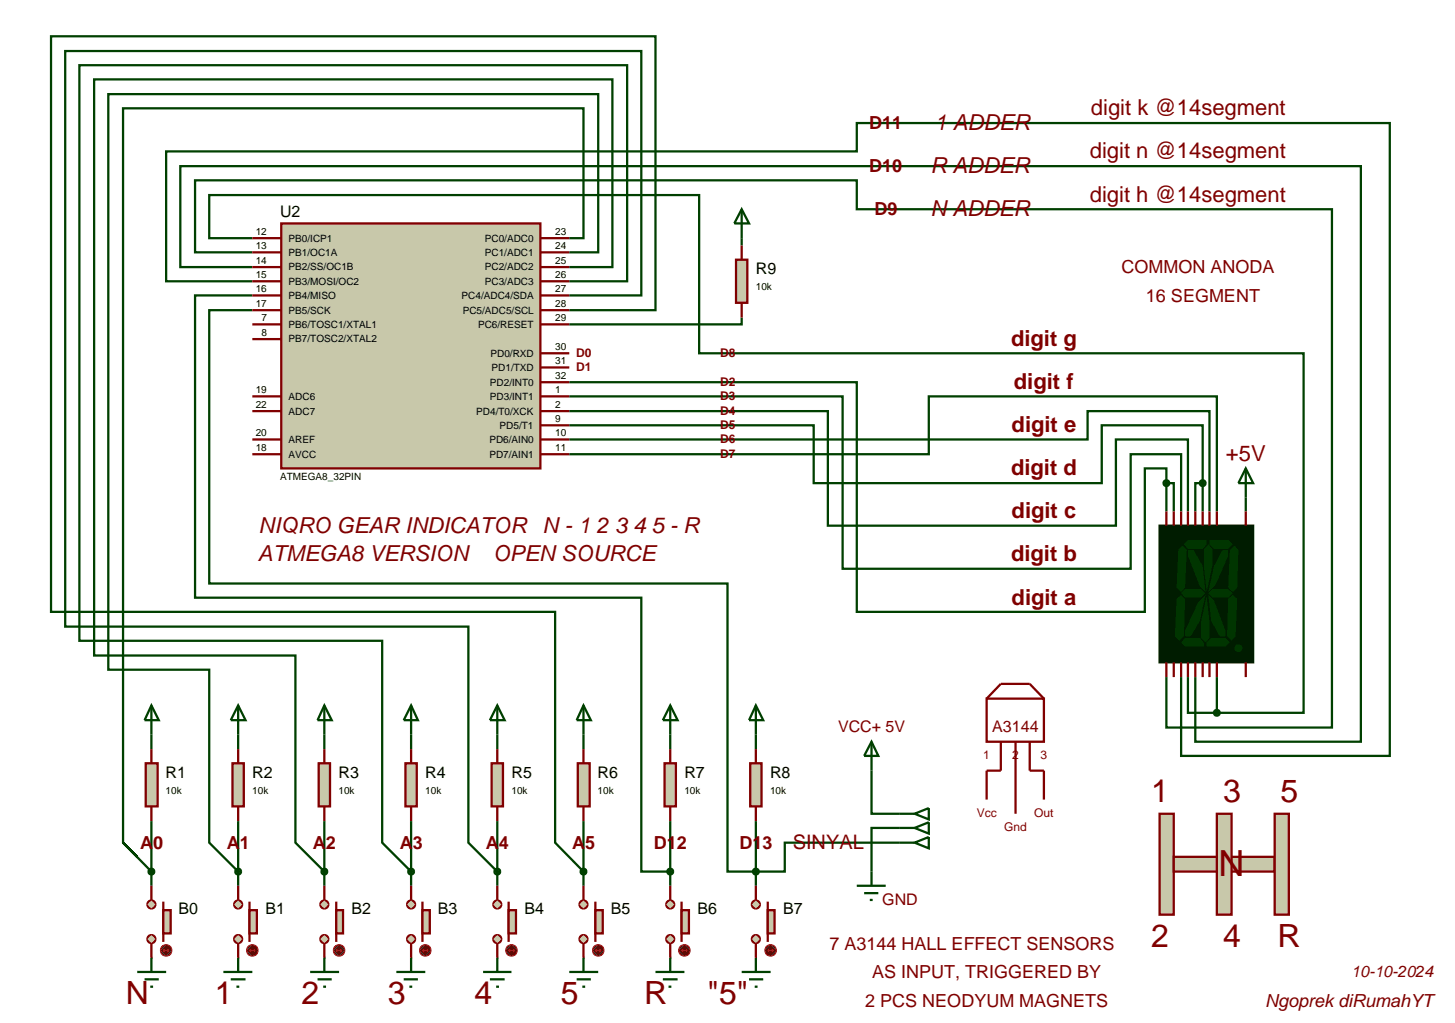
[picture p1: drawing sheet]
<svg xmlns="http://www.w3.org/2000/svg" width="257mm" height="180mm" viewBox="0 0 257 180" stroke-linecap="round" stroke-linejoin="round" font-family="sans-serif">
<g fill="none" stroke="#004000" stroke-width=".4">
<path d="M44.5 44.5h-10.1v-12.7h116.7v5.1h83.8v91.4h-29.2v-8.9M44.5 47.1h-12.7v-17.8h208.2v101.5h-29.2v-11.4M44.5 49.6h-15.2v-22.9h121.8v-5h94v111.6h-36.8v-13.9M44.5 42h-7.6v-7.6h86.4v27.9h106.6v63.4h-15.3M44.5 52.1h-10.1v53.3h78.7v48.3h5.1M44.5 54.7h-7.6v48.2h91.4v50.8h10.1v-5.1h20.3M100.4 42h2.5v-22.9h-81.2v129.5l5 5.1M100.4 44.5h5.1v-27.9h-86.4v101.5h17.8v30.5l5.1 5.1M100.4 47.1h7.6v-33.1h-91.4v101.6h35.5v33l5.1 5.1M100.4 49.6h10.2v-38.1h-96.6v101.5h53.4v35.6l5.1 5.1M100.4 52.1h12.7v-43.1h-101.6v101.5h71.1v38.1l5.1 5.1M100.4 54.7h15.2v-48.3h-106.6v101.5h88.9v40.7l5 5.1"/>
<path d="M130.8 56v1.2h-30.4M130.8 42v1.3M100.4 67.4h50.7v40.5h50.8v-25.3h3.8v2.6M100.4 69.9h48.2v30.4h50.8v-20.2h8.9v10.1M100.4 72.5h45.6v20.2h50.8v-15.2h12.7v12.7M100.4 75h43.1v10.2h50.8v-10.2h17.8v10.2M100.4 77.5h91.4v-5h21.5v17.7M100.4 80.1h63.4v-10.2h50.8v20.3M205.7 85.2h1.3v5M205.7 85.2v5M212.1 85.2h-1.3v5M212.1 85.2v5"/>
<path d="M219.7 87.7v2.5M209.5 119.4v6.3h5.1M214.6 119.4v6.3M26.7 129.5v2.6M42 129.5v2.6M57.2 129.5v2.6M72.5 129.5v2.6M87.7 129.5v2.6M102.9 129.5v2.6M118.2 129.5v2.6M133.3 129.5v2.6M153.7 135.9v7.6h5"/>
<path d="M26.7 144.8v11.4M42 144.8v11.4M57.2 144.8v11.4M72.5 144.8v11.4M87.7 144.8v11.4M102.9 144.8v11.4M118.2 144.8v11.4M133.3 144.8v11.4M158.7 146h-5v7.7"/>
</g>
<path d="M25.7 134.6h2.1v7.6h-2.1z" fill="#c8c8aa" stroke="#800000" stroke-width=".4"/>
<path d="M26.7 132.1v2.5M26.7 142.2v2.6" fill="none" stroke="#800000" stroke-width=".4"/>
<path d="M41 134.6h2v7.6h-2z" fill="#c8c8aa" stroke="#800000" stroke-width=".4"/>
<path d="M42 132.1v2.5M42 142.2v2.6" fill="none" stroke="#800000" stroke-width=".4"/>
<path d="M56.2 134.6h2v7.6h-2z" fill="#c8c8aa" stroke="#800000" stroke-width=".4"/>
<path d="M57.2 132.1v2.5M57.2 142.2v2.6" fill="none" stroke="#800000" stroke-width=".4"/>
<path d="M71.5 134.6h2v7.6h-2z" fill="#c8c8aa" stroke="#800000" stroke-width=".4"/>
<path d="M72.5 132.1v2.5M72.5 142.2v2.6" fill="none" stroke="#800000" stroke-width=".4"/>
<path d="M86.7 134.6h2v7.6h-2z" fill="#c8c8aa" stroke="#800000" stroke-width=".4"/>
<path d="M87.7 132.1v2.5M87.7 142.2v2.6" fill="none" stroke="#800000" stroke-width=".4"/>
<path d="M101.9 134.6h2.1v7.6h-2.1z" fill="#c8c8aa" stroke="#800000" stroke-width=".4"/>
<path d="M102.9 132.1v2.5M102.9 142.2v2.6" fill="none" stroke="#800000" stroke-width=".4"/>
<path d="M117.2 134.6h2v7.6h-2z" fill="#c8c8aa" stroke="#800000" stroke-width=".4"/>
<path d="M118.2 132.1v2.5M118.2 142.2v2.6" fill="none" stroke="#800000" stroke-width=".4"/>
<g fill="#c8c8aa" stroke="#800000" stroke-width=".4">
<path d="M87.2 165.1l.5-.2-.7 .7zM87.7 164.9a.68 .68 0 0 1 .7 .7zM87.7 166.3l.7-.7a.68 .68 0 0 1-.7 .7zM87 165.6l.7 .7a.68 .68 0 0 1-.7-.7z"/>
<path d="M87.2 159l.5-.2-.7 .7zM87.7 158.8a.68 .68 0 0 1 .7 .7zM87.7 160.2l.7-.7a.68 .68 0 0 1-.7 .7zM87 159.5l.7 .7a.68 .68 0 0 1-.7-.7z"/>
</g>
<g fill="#c8c8aa">
<path d="M87 165.6l.7-.7 .7 .7-.7 .7z"/>
<path d="M87 159.5l.7-.7 .7 .7-.7 .7z"/>
</g>
<path d="M89.7 159v7.1" fill="none" stroke="#800000" stroke-width=".4"/>
<path d="M89.7 160.5h1.3v4.1h-1.3z" fill="#c8c8aa" stroke="#800000" stroke-width=".4"/>
<path d="M87.7 156.2v2.5M87.7 166.4v2.5" fill="none" stroke="#800000" stroke-width=".4"/>
<path d="M89.5 166.9l.7-.3-1 1zM90.2 166.6a.94 .94 0 0 1 1 1zM90.2 168.6l1-1a.94 .94 0 0 1-1 1zM89.2 167.6l1 1a.94 .94 0 0 1-1-1z" fill="#400000" stroke="#f00" stroke-width=".2"/>
<path d="M90.2 166.6l1 1-1 1-1-1z" fill="#400000"/>
<path d="M89.7 167.6h1.1M89.7 167.6l.3 .3M90 167.4l-.3 .2M90.5 167.4l.3 .2M90.8 167.6l-.3 .3" fill="none" stroke="#f00" stroke-width=".2"/>
<g fill="#c8c8aa" stroke="#800000" stroke-width=".4">
<path d="M56.7 165.1l.5-.2-.7 .7zM57.2 164.9a.68 .68 0 0 1 .7 .7zM57.2 166.3l.7-.7a.68 .68 0 0 1-.7 .7zM56.5 165.6l.7 .7a.68 .68 0 0 1-.7-.7z"/>
<path d="M56.7 159l.5-.2-.7 .7zM57.2 158.8a.68 .68 0 0 1 .7 .7zM57.2 160.2l.7-.7a.68 .68 0 0 1-.7 .7zM56.5 159.5l.7 .7a.68 .68 0 0 1-.7-.7z"/>
</g>
<g fill="#c8c8aa">
<path d="M56.5 165.6l.7-.7 .7 .7-.7 .7z"/>
<path d="M56.5 159.5l.7-.7 .7 .7-.7 .7z"/>
</g>
<path d="M59.3 159v7.1" fill="none" stroke="#800000" stroke-width=".4"/>
<path d="M59.3 160.5h1.2v4.1h-1.2z" fill="#c8c8aa" stroke="#800000" stroke-width=".4"/>
<path d="M57.2 156.2v2.5M57.2 166.4v2.5" fill="none" stroke="#800000" stroke-width=".4"/>
<path d="M59.1 166.9l.7-.3-1 1zM59.8 166.6a.94 .94 0 0 1 1 1zM60.8 167.6a.94 .94 0 0 1-1 1zM58.8 167.6l1 1a.94 .94 0 0 1-1-1z" fill="#400000" stroke="#f00" stroke-width=".2"/>
<path d="M59.8 166.6l1 1-1 1-1-1z" fill="#400000"/>
<path d="M59.3 167.6h1M59.3 167.6l.2 .3M59.5 167.4l-.2 .2M60 167.4l.3 .2M60.3 167.6l-.3 .3" fill="none" stroke="#f00" stroke-width=".2"/>
<g fill="#c8c8aa" stroke="#800000" stroke-width=".4">
<path d="M102.4 165.1l.5-.2-.7 .7zM102.9 164.9a.68 .68 0 0 1 .7 .7zM102.9 166.3l.7-.7a.68 .68 0 0 1-.7 .7zM102.2 165.6l.7 .7a.68 .68 0 0 1-.7-.7z"/>
<path d="M102.4 159l.5-.2-.7 .7zM102.9 158.8a.68 .68 0 0 1 .7 .7zM102.9 160.2l.7-.7a.68 .68 0 0 1-.7 .7zM102.2 159.5l.7 .7a.68 .68 0 0 1-.7-.7z"/>
</g>
<g fill="#c8c8aa">
<path d="M102.2 165.6l.7-.7 .7 .7-.7 .7z"/>
<path d="M102.2 159.5l.7-.7 .7 .7-.7 .7z"/>
</g>
<path d="M105 159v7.1" fill="none" stroke="#800000" stroke-width=".4"/>
<path d="M105 160.5h1.3v4.1h-1.3z" fill="#c8c8aa" stroke="#800000" stroke-width=".4"/>
<path d="M102.9 156.2v2.5M102.9 166.4v2.5" fill="none" stroke="#800000" stroke-width=".4"/>
<path d="M104.8 166.9l.7-.3-1 1zM105.5 166.6a.94 .94 0 0 1 1 1zM105.5 168.6l1-1a.94 .94 0 0 1-1 1zM104.5 167.6l1 1a.94 .94 0 0 1-1-1z" fill="#400000" stroke="#f00" stroke-width=".2"/>
<path d="M105.5 166.6l1 1-1 1-1-1z" fill="#400000"/>
<path d="M105 167.6h1M105 167.6l.2 .3M105.2 167.4l-.2 .2M105.7 167.4l.3 .2M106 167.6l-.3 .3" fill="none" stroke="#f00" stroke-width=".2"/>
<g fill="#c8c8aa" stroke="#800000" stroke-width=".4">
<path d="M72 165.1l.5-.2-.7 .7zM72.5 164.9a.68 .68 0 0 1 .7 .7zM72.5 166.3l.7-.7a.68 .68 0 0 1-.7 .7zM71.8 165.6l.7 .7a.68 .68 0 0 1-.7-.7z"/>
<path d="M72 159l.5-.2-.7 .7zM72.5 158.8a.68 .68 0 0 1 .7 .7zM72.5 160.2l.7-.7a.68 .68 0 0 1-.7 .7zM71.8 159.5l.7 .7a.68 .68 0 0 1-.7-.7z"/>
</g>
<g fill="#c8c8aa">
<path d="M72.5 164.9l.7 .7-.7 .7-.7-.7z"/>
<path d="M72.5 158.8l.7 .7-.7 .7-.7-.7z"/>
</g>
<path d="M74.5 159v7.1" fill="none" stroke="#800000" stroke-width=".4"/>
<path d="M74.5 160.5h1.3v4.1h-1.3z" fill="#c8c8aa" stroke="#800000" stroke-width=".4"/>
<path d="M72.5 156.2v2.5M72.5 166.4v2.5" fill="none" stroke="#800000" stroke-width=".4"/>
<path d="M74.3 166.9l.7-.3-1 1zM75 166.6a.94 .94 0 0 1 1 1zM75 168.6l1-1a.94 .94 0 0 1-1 1zM74 167.6l1 1a.94 .94 0 0 1-1-1z" fill="#400000" stroke="#f00" stroke-width=".2"/>
<path d="M75 166.6l1 1-1 1-1-1z" fill="#400000"/>
<path d="M74.5 167.6h1M74.5 167.6l.3 .3M74.8 167.4l-.3 .2M75.3 167.4l.2 .2M75.5 167.6l-.2 .3" fill="none" stroke="#f00" stroke-width=".2"/>
<g fill="#c8c8aa" stroke="#800000" stroke-width=".4">
<path d="M41.5 165.1l.5-.2-.7 .7zM42 164.9a.68 .68 0 0 1 .7 .7zM42 166.3l.7-.7a.68 .68 0 0 1-.7 .7zM41.3 165.6l.7 .7a.68 .68 0 0 1-.7-.7z"/>
<path d="M41.5 159l.5-.2-.7 .7zM42 158.8a.68 .68 0 0 1 .7 .7zM42.7 159.5a.68 .68 0 0 1-.7 .7zM41.3 159.5l.7 .7a.68 .68 0 0 1-.7-.7z"/>
</g>
<g fill="#c8c8aa">
<path d="M41.3 165.6l.7-.7 .7 .7-.7 .7z"/>
<path d="M41.3 159.5l.7-.7 .7 .7-.7 .7z"/>
</g>
<path d="M44 159v7.1" fill="none" stroke="#800000" stroke-width=".4"/>
<path d="M44 160.5h1.3v4.1h-1.3z" fill="#c8c8aa" stroke="#800000" stroke-width=".4"/>
<path d="M42 156.2v2.5M42 166.4v2.5" fill="none" stroke="#800000" stroke-width=".4"/>
<path d="M43.8 166.9l.7-.3-1 1zM44.5 166.6a.94 .94 0 0 1 1 1zM45.5 167.6a.94 .94 0 0 1-1 1zM43.5 167.6l1 1a.94 .94 0 0 1-1-1z" fill="#400000" stroke="#f00" stroke-width=".2"/>
<path d="M43.5 167.6l1-1 1 1-1 1z" fill="#400000"/>
<path d="M44 167.6h1M44 167.6l.3 .3M44.3 167.4l-.3 .2M44.8 167.4l.2 .2M45 167.6l-.2 .3" fill="none" stroke="#f00" stroke-width=".2"/>
<g fill="#c8c8aa" stroke="#800000" stroke-width=".4">
<path d="M117.7 165.1l.5-.2-.7 .7zM118.2 164.9a.68 .68 0 0 1 .7 .7zM118.2 166.3l.7-.7a.68 .68 0 0 1-.7 .7zM117.5 165.6l.7 .7a.68 .68 0 0 1-.7-.7z"/>
<path d="M117.7 159l.5-.2-.7 .7zM118.2 158.8a.68 .68 0 0 1 .7 .7zM118.2 160.2l.7-.7a.68 .68 0 0 1-.7 .7zM117.5 159.5l.7 .7a.68 .68 0 0 1-.7-.7z"/>
</g>
<g fill="#c8c8aa">
<path d="M118.2 164.9l.7 .7-.7 .7-.7-.7z"/>
<path d="M118.2 158.8l.7 .7-.7 .7-.7-.7z"/>
</g>
<path d="M120.2 159v7.1" fill="none" stroke="#800000" stroke-width=".4"/>
<path d="M120.2 160.5h1.3v4.1h-1.3z" fill="#c8c8aa" stroke="#800000" stroke-width=".4"/>
<path d="M118.2 156.2v2.5M118.2 166.4v2.5" fill="none" stroke="#800000" stroke-width=".4"/>
<path d="M120 166.9l.7-.3-1 1zM120.7 166.6a.94 .94 0 0 1 1 1zM120.7 168.6l1-1a.94 .94 0 0 1-1 1zM119.7 167.6l1 1a.94 .94 0 0 1-1-1z" fill="#400000" stroke="#f00" stroke-width=".2"/>
<path d="M120.7 166.6l1 1-1 1-1-1z" fill="#400000"/>
<path d="M120.2 167.6h1M120.2 167.6l.3 .3M120.5 167.4l-.3 .2M121 167.4l.2 .2M121.2 167.6l-.2 .3" fill="none" stroke="#f00" stroke-width=".2"/>
<g fill="none" stroke="#004000" stroke-width=".4">
<path d="M26.7 124.4l1.3 2.6h-2.5zM26.7 124.4v5.1M42 124.4l1.3 2.6h-2.6zM42 124.4v5.1M57.2 124.4l1.3 2.6h-2.5zM57.2 124.4v5.1M72.5 124.4l1.2 2.6h-2.5zM72.5 124.4v5.1M87.7 124.4l1.3 2.6h-2.6zM87.7 124.4v5.1M102.9 124.4l1.3 2.6h-2.5zM102.9 124.4v5.1"/>
<path d="M118.2 124.4l1.3 2.6h-2.6zM118.2 124.4v5.1"/>
</g>
<g fill="#c8c8aa" stroke="#800000" stroke-width=".4">
<path d="M26.2 165.1l.5-.2-.7 .7zM26.7 164.9a.68 .68 0 0 1 .7 .7zM26.7 166.3l.7-.7a.68 .68 0 0 1-.7 .7zM26 165.6l.7 .7a.68 .68 0 0 1-.7-.7z"/>
<path d="M26.2 159l.5-.2-.7 .7zM26.7 158.8a.68 .68 0 0 1 .7 .7zM27.4 159.5a.68 .68 0 0 1-.7 .7zM26 159.5l.7 .7a.68 .68 0 0 1-.7-.7z"/>
</g>
<g fill="#c8c8aa">
<path d="M26 165.6l.7-.7 .7 .7-.7 .7z"/>
<path d="M26 159.5l.7-.7 .7 .7-.7 .7z"/>
</g>
<path d="M28.8 159v7.1" fill="none" stroke="#800000" stroke-width=".4"/>
<path d="M28.8 160.5h1.3v4.1h-1.3z" fill="#c8c8aa" stroke="#800000" stroke-width=".4"/>
<path d="M26.7 156.2v2.5M26.7 166.4v2.5" fill="none" stroke="#800000" stroke-width=".4"/>
<path d="M28.6 166.9l.7-.3-1 1zM29.3 166.6a.94 .94 0 0 1 1 1zM29.3 168.6l1-1a.94 .94 0 0 1-1 1zM28.3 167.6l1 1a.94 .94 0 0 1-1-1z" fill="#400000" stroke="#f00" stroke-width=".2"/>
<path d="M28.3 167.6l1-1 1 1-1 1z" fill="#400000"/>
<path d="M28.8 167.6h1M28.8 167.6l.2 .3M29 167.4l-.2 .2M29.5 167.4l.3 .2M29.8 167.6l-.3 .3" fill="none" stroke="#f00" stroke-width=".2"/>
<g fill="none" stroke="#004000" stroke-width=".4">
<path d="M24.2 171.4h5.1M25.5 172.7h2.5M26.5 174h.5M26.7 168.9v2.5M39.4 171.4h5.1M40.7 172.7h2.6M41.7 174h.5M42 168.9v2.5M54.7 171.4h5.1M56 172.7h2.5M57 174h.5M57.2 168.9v2.5"/>
<path d="M69.9 171.4h5.1M71.2 172.7h2.5M72.2 174h.5M72.5 168.9v2.5M85.2 171.4h5M86.4 172.7h2.6M87.5 174h.5M87.7 168.9v2.5M100.4 171.4h5.1M101.7 172.7h2.5M102.7 174h.5M102.9 168.9v2.5"/>
<path d="M115.6 171.4h5.1M116.9 172.7h2.6M117.9 174h.5M118.2 168.9v2.5"/>
</g>
<path d="M26.3 153.4l.4-.2-.5 .5zM26.7 153.2l.4 .2 .1 .3zM27.2 153.7l-.2 .4-.3 .1zM26.2 153.7l.5 .5-.3-.1z" fill="#004000" stroke="#004000" stroke-width=".4"/>
<path d="M26.2 153.7l.5-.5 .5 .5-.5 .5z" fill="#004000"/>
<path d="M41.6 153.4l.4-.2-.5 .5zM42 153.2l.3 .1 .2 .4zM42.5 153.7l-.2 .4-.3 .1zM41.5 153.7l.5 .5-.3-.1z" fill="#004000" stroke="#004000" stroke-width=".4"/>
<path d="M41.5 153.7l.5-.5 .5 .5-.5 .5z" fill="#004000"/>
<path d="M56.8 153.4l.4-.2-.5 .5zM57.2 153.2l.4 .2 .1 .3zM57.2 154.2l.5-.5-.2 .4zM56.7 153.7l.5 .5-.3-.1z" fill="#004000" stroke="#004000" stroke-width=".4"/>
<path d="M56.7 153.7l.5-.5 .5 .5-.5 .5z" fill="#004000"/>
<path d="M72.1 153.4l.4-.2-.5 .5zM72.5 153.2l.4 .2 .1 .3zM72.5 154.2l.5-.5-.2 .4zM72 153.7l.5 .5-.3-.1z" fill="#004000" stroke="#004000" stroke-width=".4"/>
<path d="M72 153.7l.5-.5 .5 .5-.5 .5z" fill="#004000"/>
<path d="M87.3 153.4l.4-.2-.5 .5zM87.7 153.2l.3 .1 .2 .4zM87.7 154.2l.5-.5-.2 .4zM87.2 153.7l.5 .5-.3-.1z" fill="#004000" stroke="#004000" stroke-width=".4"/>
<path d="M87.2 153.7l.5-.5 .5 .5-.5 .5z" fill="#004000"/>
<path d="M102.6 153.3l.3-.1-.5 .5zM102.9 153.2l.3 .1 .2 .4zM103.4 153.7l-.2 .4-.3 .1zM102.4 153.7l.5 .5-.3-.1z" fill="#004000" stroke="#004000" stroke-width=".4"/>
<path d="M102.9 153.2l.5 .5-.5 .5-.5-.5z" fill="#004000"/>
<path d="M204.5 92.7h16.5v24.1h-16.5z" fill="#001c00" stroke="#001c00" stroke-width=".4"/>
<g fill="#003500">
<path d="M208.5 96.2l.8 .8-.3 6.6-.7 .8-.8-.8 .3-6.6z"/>
<path d="M207.5 105.6l.8-.7 .7 .7-.2 6.6-.8 .8-.8-.8z"/>
<path d="M217.7 96.2l.7 .8-.2 6.6-.8 .8-.8-.8 .3-6.6z"/>
<path d="M216.6 105.6l.8-.7 .8 .7-.3 6.6-.7 .8-.8-.8z"/>
<path d="M208.3 104.6l.7-.7h2.8l.8 .7-.8 .8h-2.8z"/>
<path d="M213.1 104.6l.7-.7h2.8l.8 .7-.8 .8h-2.8z"/>
<path d="M215.6 97h1v1l-2.2 5.1-1.3 1.3 1-4.6z"/>
<path d="M209.5 97h1l1.6 2.8 .5 4.6-1-1-2.1-5.4z"/>
<path d="M213.1 104.9l1 1 2 5.3v1h-1l-1.5-2.7z"/>
<path d="M212.6 104.9l-1 4.6-1.6 2.7h-1v-1l2.3-5z"/>
<path d="M217.7 114.3l.7-.7 .7 .7-.7 .7z"/>
<path d="M209.5 95.2h3.3v.8l-.7 .8h-2.6l-.7-.8z"/>
<path d="M213.3 95.2h3.3l.8 .8-.8 .8h-2.5l-.8-.8z"/>
<path d="M213.6 112.5h2.5l.8 .8-.8 .7h-3.3v-.7z"/>
<path d="M209 112.5h2.6l.7 .8v.7h-3.3l-.7-.7z"/>
<path d="M212.3 96.8l.8-.8 .7 .8v3l-1 4.6-.5-4.6z"/>
<path d="M212.8 105.1l.5 4.6v2.8l-.7 .8-.8-.8v-2.8z"/>
<path d="M217.9 113.8l.5-.2-.7 .7zM218.4 113.6a.68 .68 0 0 1 .7 .7zM218.4 115l.7-.7a.68 .68 0 0 1-.7 .7zM217.7 114.3l.7 .7a.68 .68 0 0 1-.7-.7z"/>
</g>
<g fill="none" stroke="#800000" stroke-width=".4">
<path d="M205.7 90.2v2.5M207 90.2v2.5M208.3 90.2v2.5M209.5 90.2v2.5M210.8 90.2v2.5M212.1 90.2v2.5M213.3 90.2v2.5M214.6 90.2v2.5M219.7 90.2v2.5M205.7 116.8v2.6M207 116.8v2.6M208.3 116.8v2.6"/>
<path d="M209.5 116.8v2.6M210.8 116.8v2.6M212.1 116.8v2.6M213.3 116.8v2.6M214.6 116.8v2.6M219.7 116.8v2.6"/>
</g>
<path d="M205.4 84.8l.3-.1-.5 .5zM205.7 84.7l.4 .2 .1 .3zM205.7 85.7l.5-.5-.1 .3zM205.2 85.2l.5 .5-.3-.1z" fill="#004000" stroke="#004000" stroke-width=".4"/>
<path d="M205.7 84.7l.5 .5-.5 .5-.5-.5z" fill="#004000"/>
<path d="M211.8 84.8l.3-.1-.5 .5zM212.1 84.7l.4 .2 .1 .3zM212.1 85.7l.5-.5-.2 .4zM211.6 85.2l.5 .5-.4-.2z" fill="#004000" stroke="#004000" stroke-width=".4"/>
<path d="M212.1 84.7l.5 .5-.5 .5-.5-.5z" fill="#004000"/>
<g fill="none" stroke="#004000" stroke-width=".4">
<path d="M219.7 82.6l1.3 2.6h-2.6zM219.7 82.6v5.1M153.7 130.8l1.2 2.5h-2.5zM153.7 130.8v5.1M151.1 156.2h5.1M152.4 157.5h2.5M153.4 158.7h.5M153.7 153.7v2.5M158.7 143.5h2.6M158.7 146h2.6M158.7 148.6h2.6M161.3 143.5l2.5-1v2z"/>
<path d="M161.3 146l2.5-1v2zM161.3 148.6l2.5-1v2z"/>
</g>
<path d="M132.3 134.6h2v7.6h-2z" fill="#c8c8aa" stroke="#800000" stroke-width=".4"/>
<path d="M133.3 132.1v2.5M133.3 142.2v2.6" fill="none" stroke="#800000" stroke-width=".4"/>
<g fill="#c8c8aa" stroke="#800000" stroke-width=".4">
<path d="M132.8 165.1l.5-.2-.7 .7zM133.3 164.9a.68 .68 0 0 1 .7 .7zM133.3 166.3l.7-.7a.68 .68 0 0 1-.7 .7zM132.6 165.6l.7 .7a.68 .68 0 0 1-.7-.7z"/>
<path d="M132.8 159l.5-.2-.7 .7zM133.3 158.8a.68 .68 0 0 1 .7 .7zM133.3 160.2l.7-.7a.68 .68 0 0 1-.7 .7zM132.6 159.5l.7 .7a.68 .68 0 0 1-.7-.7z"/>
</g>
<g fill="#c8c8aa">
<path d="M132.6 165.6l.7-.7 .7 .7-.7 .7z"/>
<path d="M132.6 159.5l.7-.7 .7 .7-.7 .7z"/>
</g>
<path d="M135.4 159v7.1" fill="none" stroke="#800000" stroke-width=".4"/>
<path d="M135.4 160.5h1.2v4.1h-1.2z" fill="#c8c8aa" stroke="#800000" stroke-width=".4"/>
<path d="M133.3 156.2v2.5M133.3 166.4v2.5" fill="none" stroke="#800000" stroke-width=".4"/>
<path d="M135.2 166.9l.7-.3-1 1zM135.9 166.6a.94 .94 0 0 1 1 1zM135.9 168.6l1-1a.94 .94 0 0 1-1 1zM134.9 167.6l1 1a.94 .94 0 0 1-1-1z" fill="#400000" stroke="#f00" stroke-width=".2"/>
<path d="M135.9 166.6l1 1-1 1-1-1z" fill="#400000"/>
<path d="M135.4 167.6h1M135.4 167.6l.2 .3M135.6 167.4l-.2 .2M136.1 167.4l.3 .2M136.4 167.6l-.3 .3" fill="none" stroke="#f00" stroke-width=".2"/>
<path d="M133.3 124.4l1.3 2.6h-2.5zM133.3 124.4v5.1M130.8 171.4h5.1M132.1 172.7h2.5M133.1 174h.5M133.3 168.9v2.5" fill="none" stroke="#004000" stroke-width=".4"/>
<g fill="#c8c8aa" stroke="#800000" stroke-width=".4">
<path d="M204.5 143.5h2.5v17.8h-2.5z"/>
<path d="M207 151.1h17.8v2.6h-17.8z"/>
<path d="M214.6 143.5h2.6v17.8h-2.6z"/>
<path d="M224.8 143.5h2.5v17.8h-2.5z"/>
<path d="M129.8 45.8h2v7.6h-2z"/>
</g>
<path d="M130.8 43.3v2.5M130.8 53.4v2.6M174 123.2h10.1v7.6h-10.1zM174 123.2l2.5-2.6h5.1l2.5 2.6M176.5 130.8v5.1h-2.5v5.1M179.1 130.8v12.7M181.6 130.8v5.1h2.5v5.1" fill="none" stroke="#800000" stroke-width=".4"/>
<path d="M130.8 36.9l1.3 2.5h-2.6zM130.8 36.9v5.1" fill="none" stroke="#004000" stroke-width=".4"/>
<path d="M49.6 39.4h45.7v43.2h-45.7z" fill="#c8c8aa" stroke="#800000" stroke-width=".4"/>
<g fill="none" stroke="#800000" stroke-width=".4">
<path d="M44.5 42h5.1M44.5 44.5h5.1M44.5 47.1h5.1M44.5 49.6h5.1M44.5 52.1h5.1M44.5 54.7h5.1M44.5 57.2h5.1M44.5 59.8h5.1M95.3 42h5.1M95.3 44.5h5.1M95.3 47.1h5.1M95.3 49.6h5.1"/>
<path d="M95.3 52.1h5.1M95.3 54.7h5.1M95.3 57.2h5.1M44.5 69.9h5.1M44.5 72.5h5.1M44.5 77.5h5.1M95.3 62.3h5.1M95.3 64.8h5.1M95.3 67.4h5.1M95.3 69.9h5.1M95.3 72.5h5.1M95.3 75h5.1"/>
<path d="M95.3 77.5h5.1M44.5 80.1h5.1M95.3 80.1h5.1"/>
</g>
<path d="M214.2 125.4l.4-.2-.5 .5zM214.6 125.2l.4 .2 .1 .3zM214.6 126.2l.5-.5-.1 .3zM214.1 125.7l.5 .5-.4-.2z" fill="#004000" stroke="#004000" stroke-width=".4"/>
<path d="M214.6 125.2l.5 .5-.5 .5-.5-.5z" fill="#004000"/>
<path d="M117.9 153.3l.3-.1-.5 .5zM118.2 153.2l.3 .1 .2 .4zM118.7 153.7l-.2 .4-.3 .1zM117.7 153.7l.5 .5-.3-.1z" fill="#004000" stroke="#004000" stroke-width=".4"/>
<path d="M118.2 153.2l.5 .5-.5 .5-.5-.5z" fill="#004000"/>
<path d="M133 153.3l.3-.1-.5 .5zM133.3 153.2l.3 .1 .2 .4zM133.3 154.2l.5-.5-.2 .4zM132.8 153.7l.5 .5-.3-.1z" fill="#004000" stroke="#004000" stroke-width=".4"/>
<path d="M133.3 153.2l.5 .5-.5 .5-.5-.5z" fill="#004000"/>
<text font-size="6.3" fill="#800000" x="214.9" y="154.5">N</text>
<g font-size="5.6" fill="#800000">
<text x="203" y="141.5">1</text>
<text x="215.7" y="141.5">3</text>
<text x="225.8" y="141.5">5</text>
<text x="203" y="166.9">2</text>
<text x="215.7" y="166.9">4</text>
<text x="225.3" y="166.9">R</text>
<text x="22.2" y="177">N</text>
<text x="37.9" y="177">1</text>
<text x="53.2" y="177">2</text>
<text x="68.4" y="177">3</text>
<text x="83.7" y="177">4</text>
<text x="98.9" y="177">5</text>
<text x="113.6" y="177">R</text>
<text x="124.8" y="177">&quot;5&quot;</text>
</g>
<g font-size="3.9" fill="#800000">
<text x="164.8" y="22.9">1 ADDER</text>
<text x="192.4" y="20.3">digit k @14segment</text>
<text x="192.2" y="27.9">digit n @14segment</text>
<text x="164.1" y="30.5">R ADDER</text>
<text x="192.2" y="35.6">digit h @14segment</text>
<text x="164.1" y="38.1">N ADDER</text>
<text x="178.3" y="61">digit g</text>
<text x="178.8" y="68.6">digit f</text>
<text x="178.4" y="76.2">digit e</text>
<text x="178.3" y="83.8">digit d</text>
<text x="216.2" y="81.3">+5V</text>
<text x="45.6" y="93.9">NIQRO GEAR INDICATOR N - 1 2 3 4 5 - R</text>
<text x="178.4" y="91.4">digit c</text>
<text x="45.5" y="99">ATMEGA8 VERSION</text>
<text x="86.9" y="99">OPEN SOURCE</text>
<text x="178.3" y="99">digit b</text>
<text x="178.4" y="106.6">digit a</text>
</g>
<text font-size="3.5" fill="#800000" x="139.8" y="149.7">SINYAL</text>
<g font-size="3.2" fill="#800000">
<text x="153.3" y="22.8">D11</text>
<text x="153.3" y="30.4">D10</text>
<text x="154.2" y="38">D9</text>
<text x="197.8" y="48.2">COMMON ANODA</text>
<text x="202.1" y="53.2">16 SEGMENT</text>
<text x="24.7" y="149.7">A0</text>
<text x="40" y="149.7">A1</text>
<text x="55.2" y="149.7">A2</text>
<text x="70.5" y="149.7">A3</text>
<text x="85.7" y="149.7">A4</text>
<text x="100.9" y="149.7">A5</text>
<text x="115.3" y="149.7">D12</text>
<text x="130.4" y="149.7">D13</text>
<text x="146.3" y="167.5">7 A3144 HALL EFFECT SENSORS</text>
<text x="153.8" y="172.5">AS INPUT, TRIGGERED BY</text>
<text x="152.6" y="177.6">2 PCS NEODYUM MAGNETS</text>
<text x="223.1" y="177.6">Ngoprek diRumahYT</text>
</g>
<g font-size="2.8">
<text x="49.4" y="38.3">U2</text>
<text x="133.3" y="48.4">R9</text>
<text x="29.2" y="137.2">R1</text>
<text x="44.5" y="137.2">R2</text>
<text x="59.7" y="137.2">R3</text>
<text x="75" y="137.2">R4</text>
<text x="90.2" y="137.2">R5</text>
<text x="105.4" y="137.2">R6</text>
<text x="120.7" y="137.2">R7</text>
<text x="135.8" y="137.2">R8</text>
<text x="31.5" y="161.3">B0</text>
<text x="46.8" y="161.3">B1</text>
<text x="62" y="161.3">B2</text>
<text x="77.2" y="161.3">B3</text>
<text x="92.5" y="161.3">B4</text>
<text x="107.7" y="161.3">B5</text>
<text x="123" y="161.3">B6</text>
<text x="138.1" y="161.3">B7</text>
</g>
<g font-size="2.8" fill="#800000">
<text x="147.8" y="129.2">VCC+ 5V</text>
<text x="175" y="129.2">A3144</text>
<text x="155.6" y="159.6">GND</text>
<text x="238.3" y="172.3">10-10-2024</text>
</g>
<g font-size="2.1" fill="#800000">
<text x="101.6" y="62.9">D0</text>
<text x="101.6" y="65.4">D1</text>
<text x="127" y="62.9">D8</text>
<text x="127" y="68">D2</text>
<text x="127" y="70.5">D3</text>
<text x="127" y="73.1">D4</text>
<text x="127" y="75.6">D5</text>
<text x="127" y="78.1">D6</text>
<text x="127" y="80.7">D7</text>
<text x="173.4" y="133.9">1</text>
<text x="178.5" y="133.9">2</text>
<text x="183.5" y="133.9">3</text>
<text x="172.3" y="144.1">Vcc</text>
<text x="177.1" y="146.6">Gnd</text>
<text x="182.4" y="144.1">Out</text>
</g>
<g font-size="1.8">
<text x="45.1" y="41.4">12</text>
<text x="97.9" y="41.4">23</text>
<text x="45.1" y="43.9">13</text>
<text x="45.1" y="46.5">14</text>
<text x="50.9" y="42.6">PB0/ICP1</text>
<text x="50.9" y="45.1">PB1/OC1A</text>
<text x="50.9" y="47.7">PB2/SS/OC1B</text>
<text x="85.5" y="42.6">PC0/ADC0</text>
<text x="85.5" y="45.1">PC1/ADC1</text>
<text x="85.5" y="47.7">PC2/ADC2</text>
<text x="97.9" y="43.9">24</text>
<text x="97.9" y="46.5">25</text>
<text x="45.1" y="49">15</text>
<text x="45.1" y="51.5">16</text>
<text x="50.9" y="50.2">PB3/MOSI/OC2</text>
<text x="50.9" y="52.7">PB4/MISO</text>
<text x="81.4" y="52.7">PC4/ADC4/SDA</text>
<text x="85.5" y="50.2">PC3/ADC3</text>
<text x="97.9" y="49">26</text>
<text x="97.9" y="51.5">27</text>
<text x="133.3" y="51.2">10k</text>
<text x="45.1" y="54.1">17</text>
<text x="46.1" y="56.6">7</text>
<text x="46.1" y="59.2">8</text>
<text x="50.9" y="55.3">PB5/SCK</text>
<text x="50.9" y="57.8">PB6/TOSC1/XTAL1</text>
<text x="81.6" y="55.3">PC5/ADC5/SCL</text>
<text x="84.3" y="57.8">PC6/RESET</text>
<text x="97.9" y="56.6">29</text>
<text x="97.9" y="54.1">28</text>
<text x="50.9" y="60.4">PB7/TOSC2/XTAL2</text>
<text x="86.5" y="62.9">PD0/RXD</text>
<text x="86.7" y="65.4">PD1/TXD</text>
<text x="97.9" y="61.7">30</text>
<text x="97.9" y="64.2">31</text>
<text x="45.1" y="71.9">22</text>
<text x="45.1" y="69.3">19</text>
<text x="50.9" y="70.5">ADC6</text>
<text x="86.4" y="68">PD2/INT0</text>
<text x="86.4" y="70.5">PD3/INT1</text>
<text x="97.9" y="66.8">32</text>
<text x="97.9" y="69.3">1</text>
<text x="97.9" y="71.9">2</text>
<text x="45.1" y="76.9">20</text>
<text x="50.9" y="73.1">ADC7</text>
<text x="84" y="73.1">PD4/T0/XCK</text>
<text x="88.1" y="75.6">PD5/T1</text>
<text x="97.9" y="74.4">9</text>
<text x="97.9" y="76.9">10</text>
<text x="45.1" y="79.5">18</text>
<text x="50.9" y="78.1">AREF</text>
<text x="50.9" y="80.7">AVCC</text>
<text x="86.3" y="78.1">PD6/AIN0</text>
<text x="86.3" y="80.7">PD7/AIN1</text>
<text x="97.9" y="79.5">11</text>
<text x="49.4" y="84.6">ATMEGA8_32PIN</text>
<text x="29.2" y="140">10k</text>
<text x="44.5" y="140">10k</text>
<text x="59.7" y="140">10k</text>
<text x="75" y="140">10k</text>
<text x="90.2" y="140">10k</text>
<text x="105.4" y="140">10k</text>
<text x="120.7" y="140">10k</text>
<text x="135.8" y="140">10k</text>
</g>
</svg>
